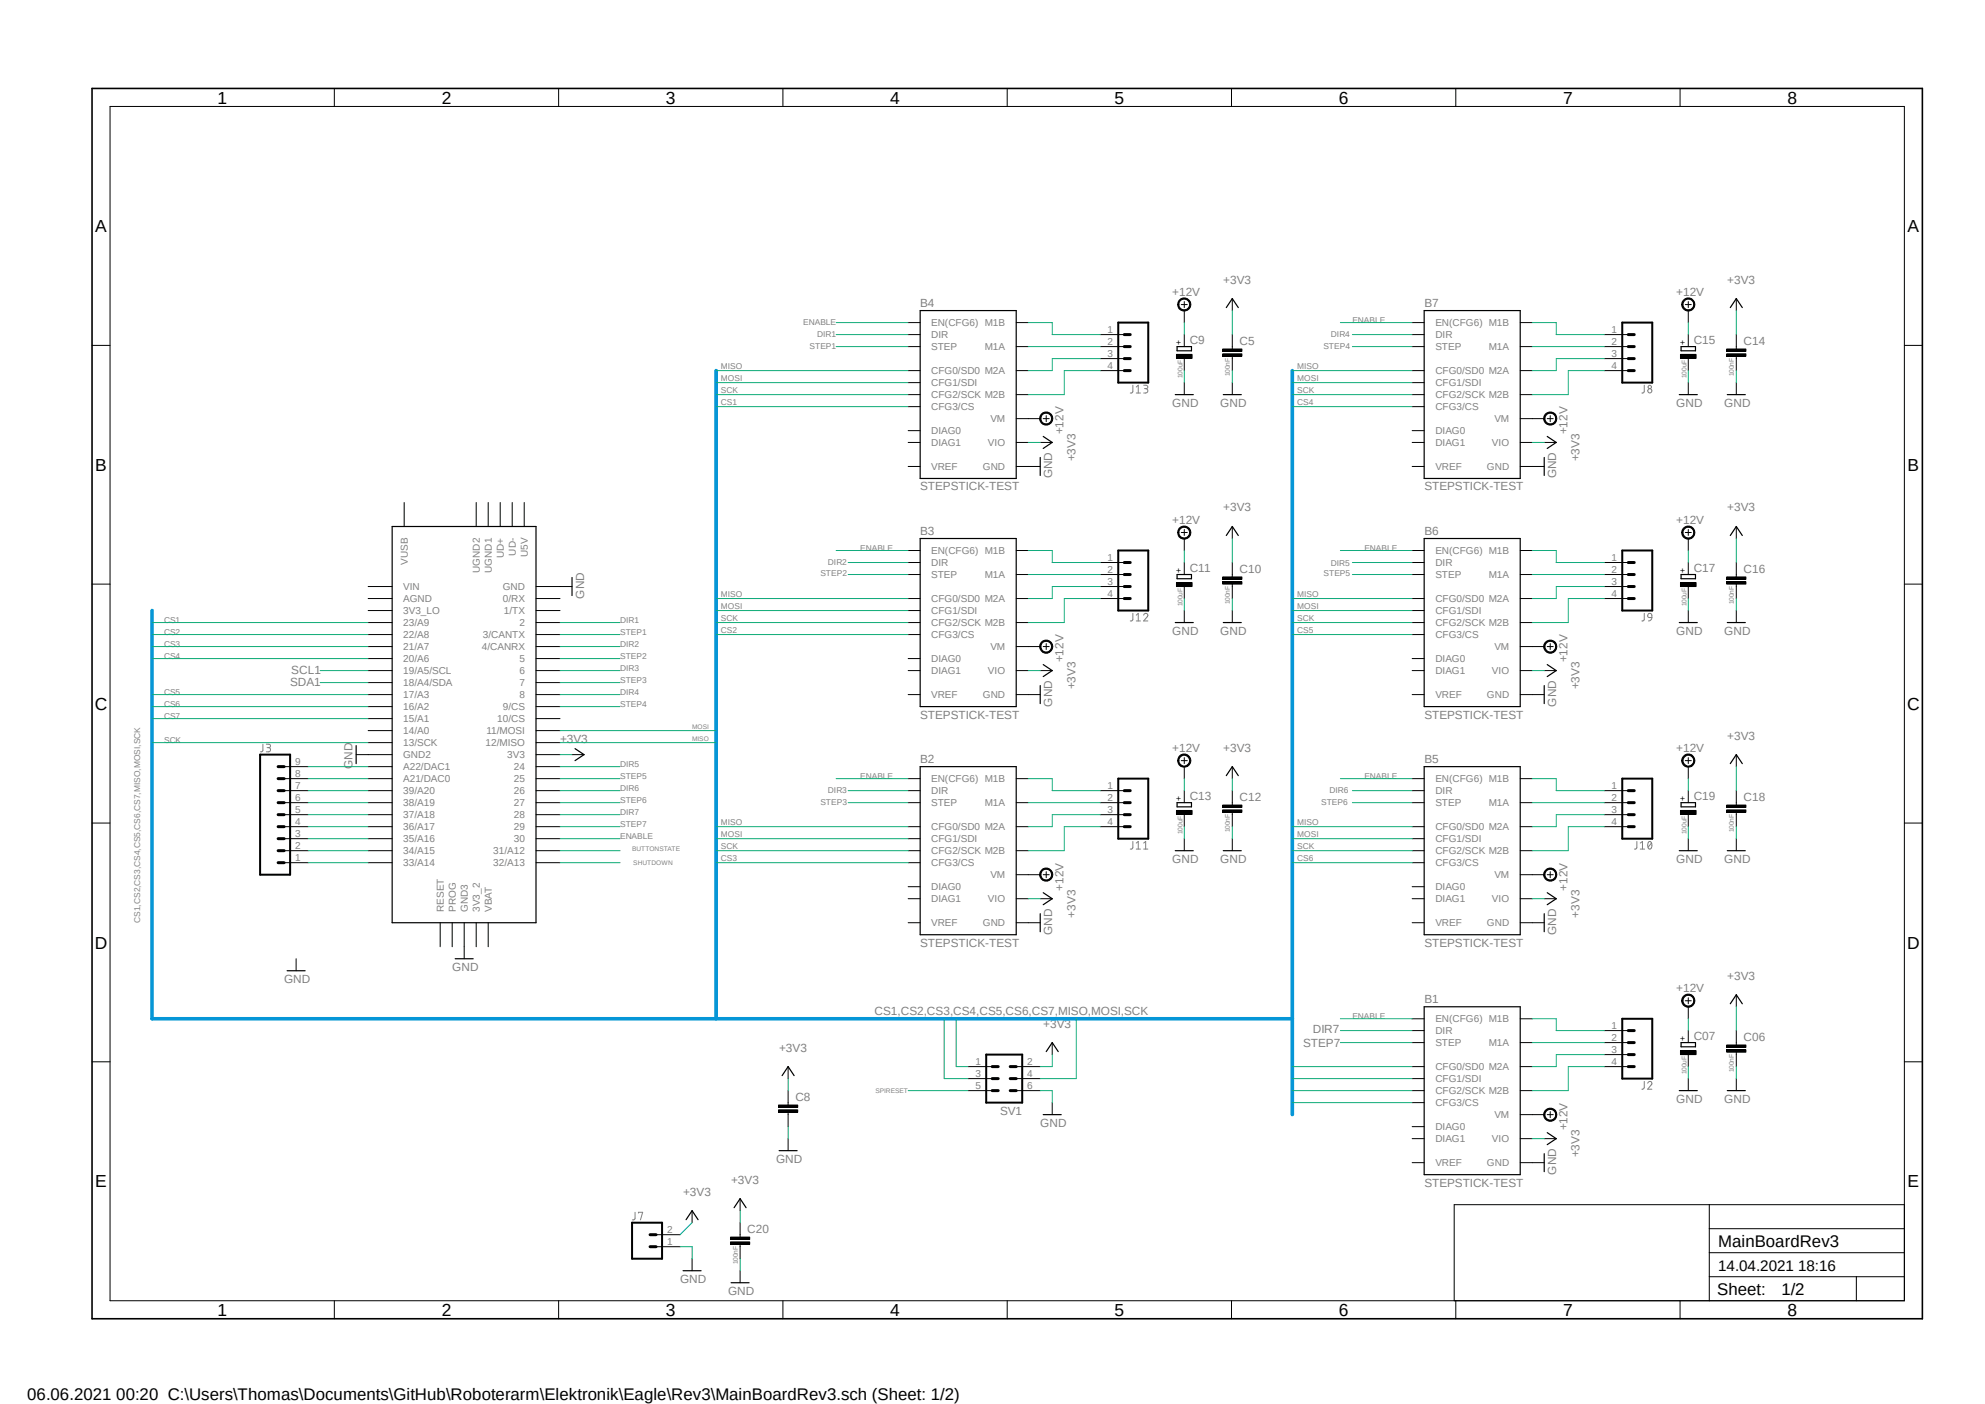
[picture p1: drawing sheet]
<svg xmlns="http://www.w3.org/2000/svg" width="420mm" height="297mm" viewBox="0 0 420 297" stroke-linecap="round" stroke-linejoin="round" font-family="sans-serif">
<path d="M19 18.4l388.1 261.1M407.1 18.4l-388.1 261.1" fill="none" stroke="#fff" stroke-width=".21"/>
<g fill="none" stroke="#808080" stroke-width=".21">
<path d="M239.7 81.5v1.3a.4 .4 0 0 1-.6 .3M240.4 83.1h.9M240.4 81.9l.4-.4v1.6M242 81.5l.7 .1a.34 .34 0 0 1 0 .6h-.6M242.4 82.2a.47 .47 0 0 1 .5 .5 .47 .47 0 0 1-.5 .4h-.4M347.9 81.5v1.3a.38 .38 0 0 1-.5 .3M239.7 129.8v1.2a.4 .4 0 0 1-.6 .4M240.4 131.4h.9M240.4 130.1l.4-.3v1.6M242 130.1a.44 .44 0 0 1 .6-.3 .44 .44 0 0 1 .1 .7l-.7 .9h.9M347.9 129.8v1.4l-.5 .2M348.8 129.8a.45 .45 0 0 1 .5 0 .45 .45 0 0 1 .2 .4v.4h-.7l-.2-.4z"/>
<path d="M349.5 130.6a.72 .72 0 0 1-.7 .8M55.6 157.4v1.5l-.5 .1M56.3 157.4l.8 .1a.37 .37 0 0 1 .1 .4 .37 .37 0 0 1-.3 .3h-.4M56.8 158.2h.2a.46 .46 0 0 1 .2 .5 .46 .46 0 0 1-.4 .3h-.5M239.7 178v1.2a.4 .4 0 0 1-.6 .4M240.4 179.6h.9M240.4 178.4l.4-.4v1.6M242 179.6h.9M242 178.4l.4-.4v1.6M346.3 178v1.2a.38 .38 0 0 1-.5 .4M347 179.6h1M347 178.4l.5-.4v1.6"/>
<path d="M348.9 178.1l.2-.1a.98 .98 0 0 1 0 1.6 1.02 1.02 0 0 1-.2-1.5zM349.4 178.4l-.7 .8M347.9 228.8v1.4l-.5 .2M348.6 229.2a.45 .45 0 0 1 .6-.4 .45 .45 0 0 1 .2 .7l-.8 .9h.9M134.4 256.5v1.2a.4 .4 0 0 1-.6 .4M135.1 256.6v-.1h.9l-.5 1.6"/>
<circle cx="349.1" cy="82.7" r=".45"/>
<circle cx="349.1" cy="81.9" r=".35"/>
</g>
<g fill="none" stroke="#000" stroke-width=".21">
<path d="M70.7 18.7v3.8M118.2 18.7v3.8M165.7 18.7v3.8M213.1 18.7v3.8M260.6 18.7v3.8M308 18.7v3.8M355.5 18.7v3.8M23.3 22.5h379.6v252.7h-379.6zM19.5 73.1h3.8M192.2 70.8h2.5M192.2 73.3h2.5M192.2 68.2h2.5"/>
<path d="M192.2 78.4h2.5M215 73.3h2.6M215 68.2h2.6M215 78.4h2.6M232.8 70.8h5.1M232.8 73.3h5.1M232.8 78.4h5.1M232.8 75.9h5.1M248.9 75h3.3v.8h-3.3zM249.5 63.5a1.4 1.4 0 0 1 2.2 .1 1.4 1.4 0 0 1-.7 2.1 1.4 1.4 0 0 1-1.8-1.3h.2a1.14 1.14 0 0 1 1.5-1.1 1.14 1.14 0 0 1 .6 1.8 1.14 1.14 0 0 1-1.8 .1l-.3-.8h-.2zM249.9 64.4h1.3M250.6 63.8v1.3"/>
<path d="M250.6 65.7v2.5M250.6 70.8v2.5M250.6 75.9v2.5M258.7 74.8h4.1v.6h-4.1zM258.7 73.8h4.1v.5h-4.1zM260.7 63.2v2.5M260.7 70.8v3M260.7 75.4v3M298.8 70.8h2.5M298.8 73.3h2.5M298.8 68.2h2.5M298.8 78.4h2.5"/>
<path d="M321.6 73.3h2.6M321.6 68.2h2.6M321.6 78.4h2.6M339.4 70.8h5.1M339.4 73.3h5.1M339.4 78.4h5.1M339.4 75.9h5.1M355.6 75h3.3v.8h-3.3zM356.2 63.5a1.39 1.39 0 0 1 2.2 .2 1.39 1.39 0 0 1-.8 2.1 1.39 1.39 0 0 1-1.8-1.4h.3a1.15 1.15 0 0 1 1.5-1.1 1.15 1.15 0 0 1 .4 1.9 1.15 1.15 0 0 1-1.8-.4l-.1-.4h-.3zM356.6 64.4h1.2M357.2 63.8v1.3M357.2 65.7v2.5"/>
<path d="M357.2 70.8v2.5M357.2 75.9v2.5M365.3 74.8h4.1v.6h-4.1zM365.3 73.8h4.1v.5h-4.1zM367.4 63.2v2.5M367.4 70.8v3M367.4 75.4v3M402.9 73.1h3.8M192.2 80.9h2.5M192.2 83.5h2.5M192.2 86h2.5M192.2 91.1h2.5"/>
<path d="M192.2 93.6h2.5M192.2 98.7h2.5M215 83.5h2.6M215 88.6h5.1M215 93.6h2.6M215 98.7h5.1M220.1 93.6h2.5M220.3 87.6a1.4 1.4 0 0 1 2.2 .2 1.4 1.4 0 0 1-.7 2.1 1.4 1.4 0 0 1-1.8-1.3h.2a1.13 1.13 0 0 1 1.6-1.1 1.13 1.13 0 0 1 .4 1.8 1.13 1.13 0 0 1-1.9-.4l-.1-.3h-.2zM220.7 88.6h1.3M221.4 87.9v1.3M250.6 80.9v2.6M260.7 80.9v2.6"/>
<path d="M298.8 80.9h2.5M298.8 83.5h2.5M298.8 86h2.5M298.8 91.1h2.5M298.8 93.6h2.5M298.8 98.7h2.5M321.6 83.5h2.6M321.6 88.6h5.1M321.6 93.6h2.6M321.6 98.7h5.1M326.7 93.6h2.6M326.9 87.6a1.4 1.4 0 0 1 2.3 .2 1.4 1.4 0 0 1-.8 2.1 1.4 1.4 0 0 1-1.8-1.3h.3a1.15 1.15 0 0 1 1.5-1.2 1.15 1.15 0 0 1 .4 1.9 1.15 1.15 0 0 1-1.9-.4v-.3h-.3z"/>
<path d="M327.4 88.6h1.2M328 87.9v1.3M357.2 80.9v2.6M367.4 80.9v2.6M85.5 106.3v5.1M100.8 106.3v5.1M103.3 106.3v5.1M105.8 106.3v5.1M108.4 106.3v5.1M110.9 106.3v5.1M192.2 119h2.5M192.2 116.5h2.5"/>
<path d="M215 116.5h2.6M232.8 119h5.1M249.5 111.8a1.41 1.41 0 0 1 2.2 0 1.41 1.41 0 0 1-.7 2.2 1.41 1.41 0 0 1-1.8-1.4h.2a1.15 1.15 0 0 1 1.7-.9 1.15 1.15 0 0 1 .2 1.9 1.15 1.15 0 0 1-1.8-.5l-.1-.5h-.2zM249.9 112.6h1.3M250.6 112v1.3M250.6 113.9v2.6M250.6 119v2.5M260.7 111.4v2.5M260.7 119v3M298.8 119h2.5M298.8 116.5h2.5M321.6 116.5h2.6"/>
<path d="M339.4 119h5.1M356.2 111.8a1.4 1.4 0 0 1 2.2 .1 1.4 1.4 0 0 1-.8 2.1 1.4 1.4 0 0 1-1.8-1.4h.3a1.15 1.15 0 0 1 1.6-1 1.15 1.15 0 0 1 .3 1.9 1.15 1.15 0 0 1-1.8-.4l-.1-.5h-.3zM356.6 112.6h1.2M357.2 112v1.3M357.2 113.9v2.6M357.2 119v2.5M367.4 111.4v2.5M367.4 119v3M19.5 123.6h3.8M77.9 129.2h5.1M77.9 131.7h5.1M77.9 134.2h5.1"/>
<path d="M77.9 139.3h5.1M77.9 136.8h5.1M77.9 126.6h5.1M77.9 124.1h5.1M113.4 129.2h5.1M113.4 131.7h5.1M113.4 134.2h5.1M113.4 139.3h5.1M113.4 136.8h5.1M113.4 126.6h5.1M113.4 124.1h7.6M192.2 121.5h2.5"/>
<path d="M192.2 129.2h2.5M192.2 131.7h2.5M192.2 134.2h2.5M192.2 139.3h2.5M192.2 126.6h2.5M215 121.5h2.6M215 131.7h2.6M215 136.8h5.1M215 126.6h2.6M220.3 135.9a1.39 1.39 0 0 1 2.2 .2 1.39 1.39 0 0 1-.8 2 1.39 1.39 0 0 1-1.7-1.3h.2a1.13 1.13 0 0 1 1.5-1.1 1.13 1.13 0 0 1 .5 1.8 1.13 1.13 0 0 1-1.9-.3l-.1-.4h-.2zM220.7 136.8h1.3M221.4 136.1v1.3"/>
<path d="M232.8 121.5h5.1M232.8 126.6h5.1M232.8 124.1h5.1M248.9 123.2h3.3v.9h-3.3zM250.6 124.1v2.5M250.6 129.2v2.5M258.7 123.1h4.1v.5h-4.1zM258.7 122h4.1v.6h-4.1zM260.7 123.6v3M260.7 129.2v2.5M298.8 121.5h2.5M298.8 129.2h2.5"/>
<path d="M298.8 131.7h2.5M298.8 134.2h2.5M298.8 139.3h2.5M298.8 126.6h2.5M321.6 121.5h2.6M321.6 131.7h2.6M321.6 136.8h5.1M321.6 126.6h2.6M326.9 135.9a1.39 1.39 0 0 1 2.3 .2 1.39 1.39 0 0 1-.8 2 1.39 1.39 0 0 1-1.8-1.3h.3a1.15 1.15 0 0 1 1.5-1.1 1.15 1.15 0 0 1 .4 1.8 1.15 1.15 0 0 1-1.9-.3v-.4h-.3zM327.4 136.8h1.2M328 136.1v1.3M339.4 121.5h5.1"/>
<path d="M339.4 126.6h5.1M339.4 124.1h5.1M355.6 123.2h3.3v.9h-3.3zM357.2 124.1v2.5M357.2 129.2v2.5M365.3 123.1h4.1v.5h-4.1zM365.3 122h4.1v.6h-4.1zM367.4 123.6v3M367.4 129.2v2.5M402.9 123.6h3.8M75.4 159.6h7.6M77.9 141.9h5.1"/>
<path d="M77.9 146.9h5.1M77.9 144.4h5.1M77.9 149.5h5.1M77.9 152h5.1M77.9 154.6h5.1M77.9 157.1h5.1M113.4 141.9h5.1M113.4 146.9h5.1M113.4 144.4h5.1M113.4 149.5h5.1M113.4 152h5.1M113.4 154.6h5.1"/>
<path d="M113.4 157.1h5.1M113.4 159.6h5.1M121 159.6h2.6M192.2 141.9h2.5M192.2 146.9h2.5M215 141.9h2.6M215 146.9h5.1M220.1 141.9h2.5M298.8 141.9h2.5M298.8 146.9h2.5M321.6 141.9h2.6M321.6 146.9h5.1"/>
<path d="M326.7 141.9h2.6M367.4 159.6v2.6M19.5 174.1h3.8M60.1 167.3h5.1M60.1 169.8h5.1M60.1 177.4h5.1M60.1 180h5.1M60.1 164.7h5.1M60.1 174.9h5.1M60.1 172.3h5.1M60.1 162.2h5.1M77.9 167.3h5.1"/>
<path d="M77.9 169.8h5.1M77.9 177.4h5.1M77.9 180h5.1M77.9 164.7h5.1M77.9 174.9h5.1M77.9 172.3h5.1M77.9 162.2h5.1M113.4 167.3h5.1M113.4 169.8h5.1M113.4 177.4h5.1M113.4 180h5.1M113.4 164.7h5.1"/>
<path d="M113.4 174.9h5.1M113.4 172.3h5.1M113.4 162.2h5.1M192.2 167.3h2.5M192.2 169.8h2.5M192.2 177.4h2.5M192.2 180h2.5M192.2 164.7h2.5M192.2 174.9h2.5M215 169.8h2.6M215 180h2.6M215 164.7h2.6"/>
<path d="M215 174.9h2.6M232.8 167.3h5.1M232.8 169.8h5.1M232.8 174.9h5.1M232.8 172.3h5.1M248.9 171.4h3.3v.9h-3.3zM249.5 160a1.4 1.4 0 0 1 2.2 .1 1.4 1.4 0 0 1-.7 2.1 1.4 1.4 0 0 1-1.8-1.3h.2a1.15 1.15 0 0 1 1.7-.9 1.15 1.15 0 0 1 .2 1.9 1.15 1.15 0 0 1-1.8-.6l-.1-.4h-.2zM249.9 160.9h1.3M250.6 160.3v1.2M250.6 162.2v2.5M250.6 167.3v2.5M250.6 172.3v2.6"/>
<path d="M250.6 177.4v2.6M258.7 171.3h4.1v.5h-4.1zM258.7 170.3h4.1v.5h-4.1zM260.7 162.2v2.5M260.7 167.3v3M260.7 171.8v3.1M260.7 177.4v2.6M298.8 167.3h2.5M298.8 169.8h2.5M298.8 177.4h2.5M298.8 180h2.5M298.8 164.7h2.5"/>
<path d="M298.8 174.9h2.5M321.6 169.8h2.6M321.6 180h2.6M321.6 164.7h2.6M321.6 174.9h2.6M339.4 167.3h5.1M339.4 169.8h5.1M339.4 174.9h5.1M339.4 172.3h5.1M355.6 171.4h3.3v.9h-3.3zM356.2 160a1.39 1.39 0 0 1 2.2 .2 1.39 1.39 0 0 1-.8 2.1 1.39 1.39 0 0 1-1.8-1.4h.3a1.15 1.15 0 0 1 1.5-1.1 1.15 1.15 0 0 1 .4 1.9 1.15 1.15 0 0 1-1.8-.4l-.1-.4h-.3zM356.6 160.9h1.2"/>
<path d="M357.2 160.3v1.2M357.2 162.2v2.5M357.2 167.3v2.5M357.2 172.3v2.6M357.2 177.4v2.6M365.3 171.3h4.1v.5h-4.1zM365.3 170.3h4.1v.5h-4.1zM367.4 167.3v3M367.4 171.8v3.1M367.4 177.4v2.6M402.9 174.1h3.8M60.1 182.5h5.1"/>
<path d="M77.9 182.5h5.1M93.1 195.2v5.1M95.7 195.2v5.1M98.2 195.2v7.6M100.8 195.2v5.1M103.3 195.2v5.1M113.4 182.5h5.1M192.2 182.5h2.5M192.2 187.6h2.5M192.2 190.1h2.5M192.2 195.2h2.5M215 185h5.1"/>
<path d="M215 190.1h2.6M215 195.2h5.1M220.1 190.1h2.5M220.3 184.2a1.39 1.39 0 0 1 2.2 .1 1.39 1.39 0 0 1-.8 2.1 1.39 1.39 0 0 1-1.7-1.4h.2a1.13 1.13 0 0 1 1.5-1.1 1.13 1.13 0 0 1 .5 1.9 1.13 1.13 0 0 1-1.9-.4l-.1-.4h-.2zM220.7 185h1.3M221.4 184.4v1.3M298.8 182.5h2.5M298.8 187.6h2.5M298.8 190.1h2.5M298.8 195.2h2.5M321.6 185h5.1M321.6 190.1h2.6"/>
<path d="M321.6 195.2h5.1M326.7 190.1h2.6M326.9 184.2a1.39 1.39 0 0 1 2.3 .1 1.39 1.39 0 0 1-.8 2.1 1.39 1.39 0 0 1-1.8-1.4h.3a1.15 1.15 0 0 1 1.5-1.1 1.15 1.15 0 0 1 .4 1.9 1.15 1.15 0 0 1-1.9-.4v-.4h-.3zM327.4 185h1.2M328 184.4v1.3M62.7 202.8v2.6M298.8 218h2.5M298.8 215.5h2.5M321.6 215.5h2.6M339.4 218h5.1M356.2 210.8a1.4 1.4 0 0 1 2.2 .1 1.4 1.4 0 0 1-.8 2.1 1.4 1.4 0 0 1-1.8-1.3h.3a1.15 1.15 0 0 1 1.5-1.1 1.15 1.15 0 0 1 .4 1.9 1.15 1.15 0 0 1-1.8-.4l-.1-.4h-.3zM356.6 211.7h1.2"/>
<path d="M357.2 211.1v1.2M357.2 213v2.5M357.2 218v2.6M367.4 210.4v2.6M367.4 218v3.1M19.5 224.6h3.8M164.7 234.8h4.1v.5h-4.1zM164.7 233.8h4.1v.5h-4.1zM166.8 225.6v2.6M166.8 230.7v3.1M166.8 235.3v3M204.9 225.6h5"/>
<path d="M204.9 228.2h5M204.9 230.7h5M215 225.6h5.1M215 228.2h5.1M215 230.7h5.1M222.6 220.6v2.5M222.6 233.3v2.5M298.8 225.6h2.5M298.8 228.2h2.5M298.8 230.7h2.5M298.8 220.6h2.5M298.8 233.3h2.5"/>
<path d="M298.8 238.3h2.5M321.6 225.6h2.6M321.6 230.7h2.6M321.6 220.6h2.6M321.6 235.8h5.1M326.9 234.9a1.4 1.4 0 0 1 2.3 .2 1.4 1.4 0 0 1-.8 2.1 1.4 1.4 0 0 1-1.8-1.4h.3a1.15 1.15 0 0 1 1.5-1.1 1.15 1.15 0 0 1 .4 1.9 1.15 1.15 0 0 1-1.9-.4v-.4h-.3zM327.4 235.8h1.2M328 235.2v1.2M339.4 225.6h5.1M339.4 220.6h5.1M339.4 223.1h5.1M355.6 222.2h3.3v.9h-3.3z"/>
<path d="M357.2 223.1v2.5M357.2 228.2v2.5M365.3 222.1h4.1v.5h-4.1zM365.3 221.1h4.1v.5h-4.1zM367.4 222.6v3M367.4 228.2v2.5M402.9 224.6h3.8M146.4 256.1v2.6M156.6 253.6v2.5M156.6 258.7v3M166.8 240.9v2.5M298.8 240.9h2.5"/>
<path d="M298.8 246h2.5M321.6 240.9h2.6M321.6 246h5.1M326.7 240.9h2.6M361.7 254.8v20.4M361.7 259.9h41.2M402.9 254.8h-95.2v20.4M70.7 275.2v3.8M118.2 275.2v3.8M138.8 263.7h5.1M138.8 261.2h5.1M146.4 266.3v2.5"/>
<path d="M154.6 262.7h4v.5h-4zM154.6 261.7h4v.5h-4zM156.6 263.2v3.1M156.6 268.8v2.6M165.7 275.2v3.8M213.1 275.2v3.8M260.6 275.2v3.8M308 275.2v3.8M355.5 275.2v3.8M361.7 270.1h41.2M361.7 265h41.2M392.8 270.1v5.1"/>
</g>
<path d="M19.5 18.7h387.2v260.3h-387.2z" fill="none" stroke="#000" stroke-width=".34"/>
<g fill="#000">
<path d="M248.9 75h3.3v.8h-3.3z" fill-rule="evenodd"/>
<path d="M249.5 63.5a1.4 1.4 0 0 1 2.2 .1 1.4 1.4 0 0 1-.7 2.1 1.4 1.4 0 0 1-1.8-1.3h.2a1.14 1.14 0 0 1 1.5-1.1 1.14 1.14 0 0 1 .6 1.8 1.14 1.14 0 0 1-1.8 .1l-.3-.8h-.2z" fill-rule="evenodd"/>
<path d="M258.7 74.8h4.1v.6h-4.1z" fill-rule="evenodd"/>
<path d="M258.7 73.8h4.1v.5h-4.1z" fill-rule="evenodd"/>
<path d="M355.6 75h3.3v.8h-3.3z" fill-rule="evenodd"/>
<path d="M356.2 63.5a1.39 1.39 0 0 1 2.2 .2 1.39 1.39 0 0 1-.8 2.1 1.39 1.39 0 0 1-1.8-1.4h.3a1.15 1.15 0 0 1 1.5-1.1 1.15 1.15 0 0 1 .4 1.9 1.15 1.15 0 0 1-1.8-.4l-.1-.4h-.3z" fill-rule="evenodd"/>
<path d="M365.3 74.8h4.1v.6h-4.1z" fill-rule="evenodd"/>
<path d="M365.3 73.8h4.1v.5h-4.1z" fill-rule="evenodd"/>
<path d="M220.3 87.6a1.4 1.4 0 0 1 2.2 .2 1.4 1.4 0 0 1-.7 2.1 1.4 1.4 0 0 1-1.8-1.3h.2a1.13 1.13 0 0 1 1.6-1.1 1.13 1.13 0 0 1 .4 1.8 1.13 1.13 0 0 1-1.9-.4l-.1-.3h-.2z" fill-rule="evenodd"/>
<path d="M326.9 87.6a1.4 1.4 0 0 1 2.3 .2 1.4 1.4 0 0 1-.8 2.1 1.4 1.4 0 0 1-1.8-1.3h.3a1.15 1.15 0 0 1 1.5-1.2 1.15 1.15 0 0 1 .4 1.9 1.15 1.15 0 0 1-1.9-.4v-.3h-.3z" fill-rule="evenodd"/>
<path d="M249.5 111.8a1.41 1.41 0 0 1 2.2 0 1.41 1.41 0 0 1-.7 2.2 1.41 1.41 0 0 1-1.8-1.4h.2a1.15 1.15 0 0 1 1.7-.9 1.15 1.15 0 0 1 .2 1.9 1.15 1.15 0 0 1-1.8-.5l-.1-.5h-.2z" fill-rule="evenodd"/>
<path d="M356.2 111.8a1.4 1.4 0 0 1 2.2 .1 1.4 1.4 0 0 1-.8 2.1 1.4 1.4 0 0 1-1.8-1.4h.3a1.15 1.15 0 0 1 1.6-1 1.15 1.15 0 0 1 .3 1.9 1.15 1.15 0 0 1-1.8-.4l-.1-.5h-.3z" fill-rule="evenodd"/>
<path d="M220.3 135.9a1.39 1.39 0 0 1 2.2 .2 1.39 1.39 0 0 1-.8 2 1.39 1.39 0 0 1-1.7-1.3h.2a1.13 1.13 0 0 1 1.5-1.1 1.13 1.13 0 0 1 .5 1.8 1.13 1.13 0 0 1-1.9-.3l-.1-.4h-.2z" fill-rule="evenodd"/>
<path d="M248.9 123.2h3.3v.9h-3.3z" fill-rule="evenodd"/>
<path d="M258.7 123.1h4.1v.5h-4.1z" fill-rule="evenodd"/>
<path d="M258.7 122h4.1v.6h-4.1z" fill-rule="evenodd"/>
<path d="M326.9 135.9a1.39 1.39 0 0 1 2.3 .2 1.39 1.39 0 0 1-.8 2 1.39 1.39 0 0 1-1.8-1.3h.3a1.15 1.15 0 0 1 1.5-1.1 1.15 1.15 0 0 1 .4 1.8 1.15 1.15 0 0 1-1.9-.3v-.4h-.3z" fill-rule="evenodd"/>
<path d="M355.6 123.2h3.3v.9h-3.3z" fill-rule="evenodd"/>
<path d="M365.3 123.1h4.1v.5h-4.1z" fill-rule="evenodd"/>
<path d="M365.3 122h4.1v.6h-4.1z" fill-rule="evenodd"/>
<path d="M248.9 171.4h3.3v.9h-3.3z" fill-rule="evenodd"/>
<path d="M249.5 160a1.4 1.4 0 0 1 2.2 .1 1.4 1.4 0 0 1-.7 2.1 1.4 1.4 0 0 1-1.8-1.3h.2a1.15 1.15 0 0 1 1.7-.9 1.15 1.15 0 0 1 .2 1.9 1.15 1.15 0 0 1-1.8-.6l-.1-.4h-.2z" fill-rule="evenodd"/>
<path d="M258.7 171.3h4.1v.5h-4.1z" fill-rule="evenodd"/>
<path d="M258.7 170.3h4.1v.5h-4.1z" fill-rule="evenodd"/>
<path d="M355.6 171.4h3.3v.9h-3.3z" fill-rule="evenodd"/>
<path d="M356.2 160a1.39 1.39 0 0 1 2.2 .2 1.39 1.39 0 0 1-.8 2.1 1.39 1.39 0 0 1-1.8-1.4h.3a1.15 1.15 0 0 1 1.5-1.1 1.15 1.15 0 0 1 .4 1.9 1.15 1.15 0 0 1-1.8-.4l-.1-.4h-.3z" fill-rule="evenodd"/>
<path d="M365.3 171.3h4.1v.5h-4.1z" fill-rule="evenodd"/>
<path d="M365.3 170.3h4.1v.5h-4.1z" fill-rule="evenodd"/>
<path d="M220.3 184.2a1.39 1.39 0 0 1 2.2 .1 1.39 1.39 0 0 1-.8 2.1 1.39 1.39 0 0 1-1.7-1.4h.2a1.13 1.13 0 0 1 1.5-1.1 1.13 1.13 0 0 1 .5 1.9 1.13 1.13 0 0 1-1.9-.4l-.1-.4h-.2z" fill-rule="evenodd"/>
<path d="M326.9 184.2a1.39 1.39 0 0 1 2.3 .1 1.39 1.39 0 0 1-.8 2.1 1.39 1.39 0 0 1-1.8-1.4h.3a1.15 1.15 0 0 1 1.5-1.1 1.15 1.15 0 0 1 .4 1.9 1.15 1.15 0 0 1-1.9-.4v-.4h-.3z" fill-rule="evenodd"/>
<path d="M356.2 210.8a1.4 1.4 0 0 1 2.2 .1 1.4 1.4 0 0 1-.8 2.1 1.4 1.4 0 0 1-1.8-1.3h.3a1.15 1.15 0 0 1 1.5-1.1 1.15 1.15 0 0 1 .4 1.9 1.15 1.15 0 0 1-1.8-.4l-.1-.4h-.3z" fill-rule="evenodd"/>
<path d="M164.7 234.8h4.1v.5h-4.1z" fill-rule="evenodd"/>
<path d="M164.7 233.8h4.1v.5h-4.1z" fill-rule="evenodd"/>
<path d="M326.9 234.9a1.4 1.4 0 0 1 2.3 .2 1.4 1.4 0 0 1-.8 2.1 1.4 1.4 0 0 1-1.8-1.4h.3a1.15 1.15 0 0 1 1.5-1.1 1.15 1.15 0 0 1 .4 1.9 1.15 1.15 0 0 1-1.9-.4v-.4h-.3z" fill-rule="evenodd"/>
<path d="M355.6 222.2h3.3v.9h-3.3z" fill-rule="evenodd"/>
<path d="M365.3 222.1h4.1v.5h-4.1z" fill-rule="evenodd"/>
<path d="M365.3 221.1h4.1v.5h-4.1z" fill-rule="evenodd"/>
<path d="M154.6 262.7h4v.5h-4z" fill-rule="evenodd"/>
<path d="M154.6 261.7h4v.5h-4z" fill-rule="evenodd"/>
</g>
<g fill="none" stroke="#000" stroke-width=".25">
<path d="M194.7 65.7h20.3v35.5h-20.3zM249 73.3h3.1v.9h-3.1zM259.5 65.1l1.2-1.9 1.3 1.9M301.3 65.7h20.3v35.5h-20.3zM355.7 73.3h3v.9h-3zM366.1 65.1l1.3-1.9 1.2 1.9M220.1 96.8v3.8M220.7 92.3l1.9 1.3-1.9 1.3M248.7 83.5h3.8M258.8 83.5h3.8M326.7 96.8v3.8M327.4 92.3l1.9 1.3-1.9 1.3"/>
<path d="M355.3 83.5h3.8M365.5 83.5h3.8M83 111.4h30.4v83.8h-30.4zM194.7 113.9h20.3v35.6h-20.3zM259.5 113.3l1.2-1.9 1.3 1.9M301.3 113.9h20.3v35.6h-20.3zM366.1 113.3l1.3-1.9 1.2 1.9M121 122.2v3.8M248.7 131.7h3.8M249 121.5h3.1v.9h-3.1zM258.8 131.7h3.8M355.3 131.7h3.8"/>
<path d="M355.7 121.5h3v.9h-3zM365.5 131.7h3.8M75.4 157.7v3.8M121.7 158.4l1.9 1.2-1.9 1.3M220.1 145v3.8M220.7 140.6l1.9 1.3-1.9 1.2M326.7 145v3.8M327.4 140.6l1.9 1.3-1.9 1.2M194.7 162.2h20.3v35.5h-20.3zM248.7 180h3.8M249 169.8h3.1v.9h-3.1zM258.8 180h3.8"/>
<path d="M259.5 164.1l1.2-1.9 1.3 1.9M301.3 162.2h20.3v35.5h-20.3zM355.3 180h3.8M355.7 169.8h3v.9h-3zM365.5 180h3.8M366.1 161.5l1.3-1.9 1.2 1.9M220.1 193.3v3.8M220.7 188.8l1.9 1.3-1.9 1.3M326.7 193.3v3.8M327.4 188.8l1.9 1.3-1.9 1.3M60.7 205.4h3.9M96.3 202.8h3.8"/>
<path d="M301.3 213h20.3v35.5h-20.3zM366.1 212.3l1.3-1.9 1.2 1.9M165.5 227.5l1.3-1.9 1.2 1.9M220.7 235.8h3.8M221.4 222.5l1.2-1.9 1.3 1.9M327.4 239.6l1.9 1.3-1.9 1.2M355.3 230.7h3.8M355.7 220.6h3v.8h-3zM365.5 230.7h3.8M145.2 258l1.2-1.9 1.3 1.9M155.3 255.5l1.3-1.9 1.3 1.9M164.8 243.4h3.9"/>
<path d="M326.7 244.1v3.8M144.5 268.8h3.8M154.7 271.4h3.8"/>
</g>
<path d="M236.6 68.2h6.4v12.7h-6.4zM343.2 68.2h6.4v12.7h-6.4zM236.6 116.5h6.4v12.7h-6.4zM343.2 116.5h6.4v12.7h-6.4zM55 159.6h6.4v25.4h-6.4zM236.6 164.7h6.4v12.7h-6.4zM343.2 164.7h6.4v12.7h-6.4zM343.2 215.5h6.4v12.7h-6.4zM208.7 223.1h7.6v10.2h-7.6zM133.7 258.7h6.4v7.6h-6.4z" fill="none" stroke="#000" stroke-width=".42"/>
<g fill="none" stroke="#000" stroke-width=".64">
<path d="M237.9 75.9h1.2M237.9 73.3h1.2M237.9 70.8h1.2M237.9 78.4h1.2M344.5 75.9h1.3M344.5 73.3h1.3M344.5 70.8h1.3M344.5 78.4h1.3M237.9 119h1.2M344.5 119h1.3M237.9 124.1h1.2M237.9 121.5h1.2"/>
<path d="M237.9 126.6h1.2M344.5 124.1h1.3M344.5 121.5h1.3M344.5 126.6h1.3M58.8 172.3h1.3M58.8 169.8h1.3M58.8 167.3h1.3M58.8 174.9h1.3M58.8 177.4h1.3M58.8 180h1.3M58.8 164.7h1.3M58.8 162.2h1.3"/>
<path d="M237.9 172.3h1.2M237.9 169.8h1.2M237.9 167.3h1.2M237.9 174.9h1.2M344.5 172.3h1.3M344.5 169.8h1.3M344.5 167.3h1.3M344.5 174.9h1.3M58.8 182.5h1.3M344.5 218h1.3M209.9 230.7h1.3M209.9 228.2h1.3"/>
<path d="M209.9 225.6h1.3M213.7 230.7h1.3M213.7 228.2h1.3M213.7 225.6h1.3M344.5 225.6h1.3M344.5 223.1h1.3M344.5 220.6h1.3M137.5 261.2h1.3M137.5 263.7h1.3"/>
</g>
<path d="M151.5 78.4v137.1M273.4 78.4v157.4M32.2 129.2v86.3h241.2" fill="none" stroke="#0696d7" stroke-width=".76"/>
<g fill="none" stroke="#0dab76" stroke-width=".21">
<path d="M151.5 78.4h40.7M176.9 73.3h15.3M176.9 68.2h15.3M176.9 70.8h15.3M217.6 68.2h5v2.6h10.2M217.6 73.3h15.2M232.8 75.9h-10.2v2.5h-5M232.8 78.4h-7.6v5.1h-7.6M250.6 68.2v2.6M250.6 78.4v2.5M260.7 65.7v5.1M260.7 78.4v2.5"/>
<path d="M273.4 78.4h25.4M283.6 68.2h15.2M286.1 73.3h12.7M286.1 70.8h12.7M324.2 73.3h15.2M324.2 68.2h5.1v2.6h10.1M339.4 78.4h-7.6v5.1h-7.6M339.4 75.9h-10.1v2.5h-5.1M357.2 68.2v2.6M357.2 78.4v2.5M367.4 65.7v5.1M367.4 78.4v2.5"/>
<path d="M151.5 83.5h40.7M151.5 80.9h40.7M151.5 86h40.7M217.6 93.6h2.5M273.4 83.5h25.4M273.4 80.9h25.4M273.4 86h25.4M324.2 93.6h2.5M176.9 116.5h15.3M179.5 119h12.7M217.6 116.5h5v2.5h10.2M250.6 116.5v2.5"/>
<path d="M260.7 113.9v5.1M283.6 116.5h15.2M286.1 119h12.7M324.2 116.5h5.1v2.5h10.1M357.2 116.5v2.5M367.4 113.9v5.1M32.2 131.7h45.7M32.2 134.2h45.7M32.2 136.8h45.7M32.2 139.3h45.7M118.5 131.7h12.7M118.5 134.2h12.7"/>
<path d="M118.5 136.8h12.7M118.5 139.3h12.7M151.5 131.7h40.7M151.5 126.6h40.7M151.5 129.2h40.7M151.5 134.2h40.7M179.5 121.5h12.7M217.6 121.5h15.2M232.8 124.1h-10.2v2.5h-5M232.8 126.6h-7.6v5.1h-7.6M250.6 126.6v2.6M260.7 126.6v2.6"/>
<path d="M273.4 131.7h25.4M273.4 126.6h25.4M273.4 129.2h25.4M273.4 134.2h25.4M286.1 121.5h12.7M324.2 121.5h15.2M339.4 126.6h-7.6v5.1h-7.6M339.4 124.1h-10.1v2.5h-5.1M357.2 126.6v2.6M367.4 126.6v2.6M32.2 157.1h45.7M32.2 146.9h45.7"/>
<path d="M32.2 149.5h45.7M32.2 152h45.7M67.7 144.4h10.2M67.7 141.9h10.2M118.5 157.1h33M118.5 154.6h33M118.5 146.9h12.7M118.5 149.5h12.7M118.5 144.4h12.7M118.5 141.9h12.7M118.5 159.6h2.5M217.6 141.9h2.5"/>
<path d="M324.2 141.9h2.5M65.2 180h12.7M65.2 174.9h12.7M65.2 172.3h12.7M65.2 169.8h12.7M65.2 164.7h12.7M65.2 167.3h12.7M65.2 177.4h12.7M65.2 162.2h12.7M118.5 180h12.7M118.5 174.9h12.7M118.5 172.3h12.7"/>
<path d="M118.5 169.8h12.7M118.5 164.7h12.7M118.5 167.3h12.7M118.5 177.4h12.7M118.5 162.2h12.7M151.5 180h40.7M151.5 174.9h40.7M151.5 177.4h40.7M176.9 164.7h15.3M179.5 169.8h12.7M179.5 167.3h12.7M217.6 164.7h5v2.6h10.2"/>
<path d="M217.6 169.8h15.2M232.8 172.3h-10.2v2.6h-5M232.8 174.9h-7.6v5.1h-7.6M250.6 164.7v2.6M250.6 174.9v2.5M260.7 164.7v2.6M260.7 174.9v2.5M273.4 180h25.4M273.4 174.9h25.4M273.4 177.4h25.4M283.6 164.7h15.2M286.1 169.8h12.7"/>
<path d="M286.1 167.3h12.7M324.2 169.8h15.2M324.2 164.7h5.1v2.6h10.1M339.4 174.9h-7.6v5.1h-7.6M339.4 172.3h-10.1v2.6h-5.1M357.2 164.7v2.6M357.2 174.9v2.5M367.4 162.2v5.1M367.4 174.9v2.5M65.2 182.5h12.7M118.5 182.5h12.7M151.5 182.5h40.7"/>
<path d="M217.6 190.1h2.5M273.4 182.5h25.4M324.2 190.1h2.5M199.8 215.5v12.7h5.1M202.3 215.5v10.1h2.6M227.7 215.5v12.7h-7.6M283.6 218h15.2M283.6 215.5h15.2M324.2 215.5h5.1v2.5h10.1M357.2 215.5v2.5M367.4 213v5M166.8 228.2v2.5"/>
<path d="M166.8 238.3v2.6M192.2 230.7h12.7M220.1 230.7h2.5v2.6M222.6 223.1v2.5h-2.5M273.4 230.7h25.4M273.4 225.6h25.4M273.4 228.2h25.4M273.4 233.3h25.4M283.6 220.6h15.2M324.2 220.6h15.2M339.4 225.6h-7.6v5.1h-7.6M339.4 223.1h-10.1v2.5h-5.1"/>
<path d="M357.2 225.6v2.6M367.4 225.6v2.6M146.4 258.7l-2.5 2.5M156.6 256.1v2.6M324.2 240.9h2.5M143.9 263.7h2.5v2.6M156.6 266.3v2.5"/>
</g>
<g font-size="3.7">
<text x="46" y="21.9">1</text>
<text x="93.5" y="21.9">2</text>
<text x="140.9" y="21.9">3</text>
<text x="188.3" y="21.9">4</text>
<text x="235.8" y="21.9">5</text>
<text x="283.3" y="21.9">6</text>
<text x="330.7" y="21.9">7</text>
<text x="378.2" y="21.9">8</text>
<text x="20.2" y="49.1">A</text>
<text x="403.6" y="49.1">A</text>
<text x="20.2" y="99.6">B</text>
<text x="403.6" y="99.6">B</text>
<text x="20.1" y="150.2">C</text>
<text x="403.5" y="150.2">C</text>
<text x="20.1" y="200.7">D</text>
<text x="403.5" y="200.7">D</text>
<text x="20.2" y="251.2">E</text>
<text x="403.6" y="251.2">E</text>
<text x="46" y="278.4">1</text>
<text x="93.5" y="278.4">2</text>
<text x="140.9" y="278.4">3</text>
<text x="188.3" y="278.4">4</text>
<text x="235.8" y="278.4">5</text>
<text x="283.3" y="278.4">6</text>
<text x="330.7" y="278.4">7</text>
<text x="378.2" y="278.4">8</text>
</g>
<g font-size="3.6">
<text x="363.6" y="263.7">MainBoardRev3</text>
<text x="363.3" y="274">Sheet:</text>
<text x="376.9" y="273.9">1/2</text>
<text x="5.8" y="296.2">06.06.2021 00:20 C:\Users\Thomas\Documents\GitHub\Roboterarm\Elektronik\Eagle\Rev3\MainBoardRev3.sch (Sheet: 1/2)</text>
</g>
<text font-size="3.2" x="363.6" y="268.8">14.04.2021 18:16</text>
<g font-size="2.5" fill="#808080">
<text x="258.8" y="60">+3V3</text>
<text x="365.5" y="60">+3V3</text>
<text x="194.7" y="64.9">B4</text>
<text x="248" y="62.5">+12V</text>
<text x="301.4" y="64.9">B7</text>
<text x="354.7" y="62.5">+12V</text>
<text x="251.7" y="72.8">C9</text>
<text x="262.3" y="72.9">C5</text>
<text x="358.4" y="72.8">C15</text>
<text x="368.9" y="72.9">C14</text>
<text x="248" y="86">GND</text>
<text x="258.2" y="86">GND</text>
<text x="354.7" y="86">GND</text>
<text x="364.8" y="86">GND</text>
<text x="225" y="91.9" transform="rotate(-90 225 91.9)">+12V</text>
<text x="331.7" y="91.9" transform="rotate(-90 331.7 91.9)">+12V</text>
<text x="222.6" y="101.2" transform="rotate(-90 222.6 101.2)">GND</text>
<text x="227.6" y="97.6" transform="rotate(-90 227.6 97.6)">+3V3</text>
<text x="329.3" y="101.2" transform="rotate(-90 329.3 101.2)">GND</text>
<text x="334.2" y="97.6" transform="rotate(-90 334.2 97.6)">+3V3</text>
<text x="194.7" y="103.8">STEPSTICK-TEST</text>
<text x="301.4" y="103.8">STEPSTICK-TEST</text>
<text x="194.7" y="113.2">B3</text>
<text x="248" y="110.7">+12V</text>
<text x="258.8" y="108.2">+3V3</text>
<text x="301.4" y="113.2">B6</text>
<text x="354.7" y="110.7">+12V</text>
<text x="365.5" y="108.2">+3V3</text>
<text x="251.7" y="121.1">C11</text>
<text x="262.3" y="121.2">C10</text>
<text x="358.4" y="121.1">C17</text>
<text x="368.9" y="121.2">C16</text>
<text x="123.6" y="126.6" transform="rotate(-90 123.6 126.6)">GND</text>
<text x="248" y="134.2">GND</text>
<text x="258.2" y="134.2">GND</text>
<text x="354.7" y="134.2">GND</text>
<text x="364.8" y="134.2">GND</text>
<text x="61.6" y="142.6">SCL1</text>
<text x="225" y="140.1" transform="rotate(-90 225 140.1)">+12V</text>
<text x="331.7" y="140.1" transform="rotate(-90 331.7 140.1)">+12V</text>
<text x="61.4" y="145.2">SDA1</text>
<text x="222.6" y="149.5" transform="rotate(-90 222.6 149.5)">GND</text>
<text x="227.6" y="145.8" transform="rotate(-90 227.6 145.8)">+3V3</text>
<text x="329.3" y="149.5" transform="rotate(-90 329.3 149.5)">GND</text>
<text x="334.2" y="145.8" transform="rotate(-90 334.2 145.8)">+3V3</text>
<text x="194.7" y="152">STEPSTICK-TEST</text>
<text x="301.4" y="152">STEPSTICK-TEST</text>
<text x="118.5" y="157.1">+3V3</text>
<text x="194.7" y="161.4">B2</text>
<text x="248" y="159">+12V</text>
<text x="258.8" y="159">+3V3</text>
<text x="301.4" y="161.4">B5</text>
<text x="354.7" y="159">+12V</text>
<text x="365.5" y="156.5">+3V3</text>
<text x="74.6" y="162.7" transform="rotate(-90 74.6 162.7)">GND</text>
<text x="251.7" y="169.3">C13</text>
<text x="262.3" y="169.4">C12</text>
<text x="358.4" y="169.3">C19</text>
<text x="368.9" y="169.4">C18</text>
<text x="248" y="182.5">GND</text>
<text x="258.2" y="182.5">GND</text>
<text x="354.7" y="182.5">GND</text>
<text x="364.8" y="182.5">GND</text>
<text x="225" y="188.4" transform="rotate(-90 225 188.4)">+12V</text>
<text x="331.7" y="188.4" transform="rotate(-90 331.7 188.4)">+12V</text>
<text x="222.6" y="197.7" transform="rotate(-90 222.6 197.7)">GND</text>
<text x="227.6" y="194.1" transform="rotate(-90 227.6 194.1)">+3V3</text>
<text x="329.3" y="197.7" transform="rotate(-90 329.3 197.7)">GND</text>
<text x="334.2" y="194.1" transform="rotate(-90 334.2 194.1)">+3V3</text>
<text x="194.7" y="200.3">STEPSTICK-TEST</text>
<text x="301.4" y="200.3">STEPSTICK-TEST</text>
<text x="60.1" y="207.9">GND</text>
<text x="95.7" y="205.4">GND</text>
<text x="354.7" y="209.8">+12V</text>
<text x="365.5" y="207.3">+3V3</text>
<text x="185" y="214.8">CS1,CS2,CS3,CS4,CS5,CS6,CS7,MISO,MOSI,SCK</text>
<text x="301.4" y="212.2">B1</text>
<text x="220.7" y="217.4">+3V3</text>
<text x="275.7" y="221.6">STEP7</text>
<text x="277.8" y="218.6">DIR7</text>
<text x="358.4" y="220.1">C07</text>
<text x="368.9" y="220.2">C06</text>
<text x="164.8" y="222.5">+3V3</text>
<text x="168.3" y="232.9">C8</text>
<text x="354.7" y="233.3">GND</text>
<text x="364.8" y="233.3">GND</text>
<text x="211.6" y="235.8">SV1</text>
<text x="220.1" y="238.3">GND</text>
<text x="331.7" y="239.1" transform="rotate(-90 331.7 239.1)">+12V</text>
<text x="164.2" y="246">GND</text>
<text x="334.2" y="244.9" transform="rotate(-90 334.2 244.9)">+3V3</text>
<text x="154.7" y="250.4">+3V3</text>
<text x="301.4" y="251">STEPSTICK-TEST</text>
<text x="329.3" y="248.5" transform="rotate(-90 329.3 248.5)">GND</text>
<text x="144.5" y="252.9">+3V3</text>
<text x="158.1" y="260.8">C20</text>
<text x="143.9" y="271.4">GND</text>
<text x="154.1" y="273.9">GND</text>
</g>
<g font-size="2.1" fill="#808080">
<text x="197" y="71.5">DIR</text>
<text x="197" y="69">EN(CFG6) M1B</text>
<text x="234.4" y="70.4">1</text>
<text x="303.7" y="71.5">DIR</text>
<text x="303.7" y="69">EN(CFG6) M1B</text>
<text x="341" y="70.4">1</text>
<text x="197" y="74.1">STEP</text>
<text x="208.4" y="74.1">M1A</text>
<text x="234.4" y="72.9">2</text>
<text x="234.4" y="75.5">3</text>
<text x="303.7" y="74.1">STEP</text>
<text x="315" y="74.1">M1A</text>
<text x="341" y="72.9">2</text>
<text x="341" y="75.5">3</text>
<text x="197" y="81.7">CFG1/SDI</text>
<text x="197" y="79.2">CFG0/SD0 M2A</text>
<text x="234.4" y="78">4</text>
<text x="303.7" y="81.7">CFG1/SDI</text>
<text x="303.7" y="79.2">CFG0/SD0 M2A</text>
<text x="341" y="78">4</text>
<text x="197" y="84.2">CFG2/SCK M2B</text>
<text x="197" y="86.8">CFG3/CS</text>
<text x="209.5" y="89.3">VM</text>
<text x="303.7" y="84.2">CFG2/SCK M2B</text>
<text x="303.7" y="86.8">CFG3/CS</text>
<text x="316.2" y="89.3">VM</text>
<text x="197" y="91.9">DIAG0</text>
<text x="197" y="94.4">DIAG1</text>
<text x="209" y="94.4">VIO</text>
<text x="303.7" y="91.9">DIAG0</text>
<text x="303.7" y="94.4">DIAG1</text>
<text x="315.7" y="94.4">VIO</text>
<text x="197" y="99.4">VREF</text>
<text x="208" y="99.4">GND</text>
<text x="303.7" y="99.4">VREF</text>
<text x="314.6" y="99.4">GND</text>
<text x="86.3" y="119.5" transform="rotate(-90 86.3 119.5)">VUSB</text>
<text x="106.6" y="118" transform="rotate(-90 106.6 118)">UD+</text>
<text x="109.1" y="117.5" transform="rotate(-90 109.1 117.5)">UD-</text>
<text x="111.7" y="117.9" transform="rotate(-90 111.7 117.9)">U5V</text>
<text x="197" y="119.8">DIR</text>
<text x="197" y="117.2">EN(CFG6) M1B</text>
<text x="234.4" y="118.7">1</text>
<text x="303.7" y="119.8">DIR</text>
<text x="303.7" y="117.2">EN(CFG6) M1B</text>
<text x="341" y="118.7">1</text>
<text x="85.3" y="124.8">VIN</text>
<text x="101.5" y="121.2" transform="rotate(-90 101.5 121.2)">UGND2</text>
<text x="104.1" y="121.2" transform="rotate(-90 104.1 121.2)">UGND1</text>
<text x="106.4" y="124.8">GND</text>
<text x="197" y="122.3">STEP</text>
<text x="208.4" y="122.3">M1A</text>
<text x="234.4" y="121.2">2</text>
<text x="234.4" y="123.7">3</text>
<text x="303.7" y="122.3">STEP</text>
<text x="315" y="122.3">M1A</text>
<text x="341" y="121.2">2</text>
<text x="341" y="123.7">3</text>
<text x="85.3" y="127.4">AGND</text>
<text x="85.3" y="129.9">3V3_LO</text>
<text x="106.4" y="127.4">0/RX</text>
<text x="106.6" y="129.9">1/TX</text>
<text x="197" y="129.9">CFG1/SDI</text>
<text x="197" y="127.4">CFG0/SD0 M2A</text>
<text x="234.4" y="126.3">4</text>
<text x="303.7" y="129.9">CFG1/SDI</text>
<text x="303.7" y="127.4">CFG0/SD0 M2A</text>
<text x="341" y="126.3">4</text>
<text x="85.3" y="132.5">23/A9</text>
<text x="85.3" y="135">22/A8</text>
<text x="85.3" y="137.5">21/A7</text>
<text x="101.9" y="137.5">4/CANRX</text>
<text x="102.1" y="135">3/CANTX</text>
<text x="109.9" y="132.5">2</text>
<text x="197" y="132.5">CFG2/SCK M2B</text>
<text x="197" y="135">CFG3/CS</text>
<text x="209.5" y="137.5">VM</text>
<text x="303.7" y="132.5">CFG2/SCK M2B</text>
<text x="303.7" y="135">CFG3/CS</text>
<text x="316.2" y="137.5">VM</text>
<text x="85.3" y="140.1">20/A6</text>
<text x="85.3" y="142.6">19/A5/SCL</text>
<text x="109.9" y="140.1">5</text>
<text x="109.9" y="142.6">6</text>
<text x="197" y="140.1">DIAG0</text>
<text x="197" y="142.6">DIAG1</text>
<text x="209" y="142.6">VIO</text>
<text x="303.7" y="140.1">DIAG0</text>
<text x="303.7" y="142.6">DIAG1</text>
<text x="315.7" y="142.6">VIO</text>
<text x="85.3" y="145.2">18/A4/SDA</text>
<text x="85.3" y="147.7">17/A3</text>
<text x="109.9" y="145.2">7</text>
<text x="109.9" y="147.7">8</text>
<text x="197" y="147.7">VREF</text>
<text x="208" y="147.7">GND</text>
<text x="303.7" y="147.7">VREF</text>
<text x="314.6" y="147.7">GND</text>
<text x="85.3" y="150.2">16/A2</text>
<text x="85.3" y="152.8">15/A1</text>
<text x="85.3" y="155.3">14/A0</text>
<text x="102.9" y="155.3">11/MOSI</text>
<text x="105.2" y="152.8">10/CS</text>
<text x="106.4" y="150.2">9/CS</text>
<text x="62.4" y="161.8">9</text>
<text x="85.3" y="157.9">13/SCK</text>
<text x="85.3" y="160.4">GND2</text>
<text x="102.7" y="157.9">12/MISO</text>
<text x="107.3" y="160.4">3V3</text>
<text x="62.4" y="166.9">7</text>
<text x="62.4" y="164.4">8</text>
<text x="85.3" y="162.9">A22/DAC1</text>
<text x="85.3" y="165.5">A21/DAC0</text>
<text x="108.7" y="162.9">24</text>
<text x="108.7" y="165.5">25</text>
<text x="197" y="165.5">EN(CFG6) M1B</text>
<text x="234.4" y="166.9">1</text>
<text x="303.7" y="165.5">EN(CFG6) M1B</text>
<text x="341" y="166.9">1</text>
<text x="62.4" y="172">5</text>
<text x="62.4" y="169.5">6</text>
<text x="85.3" y="168">39/A20</text>
<text x="85.3" y="170.6">38/A19</text>
<text x="85.3" y="173.1">37/A18</text>
<text x="108.7" y="168">26</text>
<text x="108.7" y="170.6">27</text>
<text x="108.7" y="173.1">28</text>
<text x="197" y="168">DIR</text>
<text x="197" y="170.6">STEP</text>
<text x="208.4" y="170.6">M1A</text>
<text x="234.4" y="169.5">2</text>
<text x="234.4" y="172">3</text>
<text x="303.7" y="168">DIR</text>
<text x="303.7" y="170.6">STEP</text>
<text x="315" y="170.6">M1A</text>
<text x="341" y="169.5">2</text>
<text x="341" y="172">3</text>
<text x="62.4" y="179.6">2</text>
<text x="62.4" y="177">3</text>
<text x="62.4" y="174.5">4</text>
<text x="85.3" y="175.6">36/A17</text>
<text x="85.3" y="178.2">35/A16</text>
<text x="108.7" y="175.6">29</text>
<text x="108.7" y="178.2">30</text>
<text x="197" y="178.2">CFG1/SDI</text>
<text x="197" y="175.6">CFG0/SD0 M2A</text>
<text x="234.4" y="174.5">4</text>
<text x="303.7" y="178.2">CFG1/SDI</text>
<text x="303.7" y="175.6">CFG0/SD0 M2A</text>
<text x="341" y="174.5">4</text>
<text x="62.4" y="182.1">1</text>
<text x="85.3" y="180.7">34/A15</text>
<text x="85.3" y="183.3">33/A14</text>
<text x="104.4" y="180.7">31/A12</text>
<text x="104.4" y="183.3">32/A13</text>
<text x="197" y="180.7">CFG2/SCK M2B</text>
<text x="197" y="183.3">CFG3/CS</text>
<text x="209.5" y="185.8">VM</text>
<text x="303.7" y="180.7">CFG2/SCK M2B</text>
<text x="303.7" y="183.3">CFG3/CS</text>
<text x="316.2" y="185.8">VM</text>
<text x="197" y="188.3">DIAG0</text>
<text x="197" y="190.9">DIAG1</text>
<text x="209" y="190.9">VIO</text>
<text x="303.7" y="188.3">DIAG0</text>
<text x="303.7" y="190.9">DIAG1</text>
<text x="315.7" y="190.9">VIO</text>
<text x="93.9" y="192.9" transform="rotate(-90 93.9 192.9)">RESET</text>
<text x="96.4" y="192.9" transform="rotate(-90 96.4 192.9)">PROG</text>
<text x="99" y="192.9" transform="rotate(-90 99 192.9)">GND3</text>
<text x="101.5" y="192.9" transform="rotate(-90 101.5 192.9)">3V3_2</text>
<text x="104.1" y="192.9" transform="rotate(-90 104.1 192.9)">VBAT</text>
<text x="197" y="196">VREF</text>
<text x="208" y="196">GND</text>
<text x="303.7" y="196">VREF</text>
<text x="314.6" y="196">GND</text>
<text x="303.7" y="218.8">DIR</text>
<text x="303.7" y="221.3">STEP</text>
<text x="303.7" y="216.3">EN(CFG6) M1B</text>
<text x="315" y="221.4">M1A</text>
<text x="341" y="217.7">1</text>
<text x="341" y="220.2">2</text>
<text x="206.4" y="225.3">1</text>
<text x="206.4" y="227.8">3</text>
<text x="217.3" y="225.3">2</text>
<text x="217.3" y="227.8">4</text>
<text x="303.7" y="226.4">CFG0/SD0 M2A</text>
<text x="341" y="222.8">3</text>
<text x="341" y="225.3">4</text>
<text x="206.4" y="230.4">5</text>
<text x="217.3" y="230.4">6</text>
<text x="303.7" y="228.9">CFG1/SDI</text>
<text x="303.7" y="231.5">CFG2/SCK M2B</text>
<text x="303.7" y="234">CFG3/CS</text>
<text x="303.7" y="239.1">DIAG0</text>
<text x="316.2" y="236.6">VM</text>
<text x="303.7" y="241.6">DIAG1</text>
<text x="315.7" y="241.6">VIO</text>
<text x="303.7" y="246.7">VREF</text>
<text x="314.6" y="246.7">GND</text>
<text x="141.2" y="263.4">1</text>
<text x="141.2" y="260.9">2</text>
</g>
<g font-size="1.8" fill="#808080">
<text x="169.9" y="68.7">ENABLE</text>
<text x="172.9" y="71.3">DIR1</text>
<text x="281.6" y="71.3">DIR4</text>
<text x="286.1" y="68.2">ENABLE</text>
<text x="171.3" y="73.8">STEP1</text>
<text x="280" y="73.8">STEP4</text>
<text x="152.5" y="78.1">MISO</text>
<text x="152.5" y="80.7">MOSI</text>
<text x="152.5" y="83.2">SCK</text>
<text x="274.4" y="78.1">MISO</text>
<text x="274.4" y="80.7">MOSI</text>
<text x="274.4" y="83.2">SCK</text>
<text x="152.5" y="85.8">CS1</text>
<text x="274.4" y="85.8">CS4</text>
<text x="175.2" y="119.5">DIR2</text>
<text x="182" y="116.5">ENABLE</text>
<text x="281.6" y="119.8">DIR5</text>
<text x="288.7" y="116.5">ENABLE</text>
<text x="173.6" y="121.8">STEP2</text>
<text x="280" y="121.8">STEP5</text>
<text x="34.7" y="131.7">CS1</text>
<text x="131.2" y="131.7">DIR1</text>
<text x="152.5" y="126.4">MISO</text>
<text x="152.5" y="128.9">MOSI</text>
<text x="152.5" y="131.4">SCK</text>
<text x="274.4" y="126.4">MISO</text>
<text x="274.4" y="128.9">MOSI</text>
<text x="274.4" y="131.4">SCK</text>
<text x="34.7" y="134.2">CS2</text>
<text x="34.7" y="136.8">CS3</text>
<text x="131.2" y="134.2">STEP1</text>
<text x="131.2" y="136.8">DIR2</text>
<text x="152.5" y="134">CS2</text>
<text x="274.4" y="134">CS5</text>
<text x="34.7" y="139.3">CS4</text>
<text x="131.2" y="141.9">DIR3</text>
<text x="131.2" y="139.3">STEP2</text>
<text x="34.7" y="146.9">CS5</text>
<text x="34.7" y="149.5">CS6</text>
<text x="131.2" y="146.9">DIR4</text>
<text x="131.2" y="149.5">STEP4</text>
<text x="131.2" y="144.4">STEP3</text>
<text x="34.7" y="152">CS7</text>
<text x="34.7" y="157.1">SCK</text>
<text x="131.2" y="162.2">DIR5</text>
<text x="131.2" y="164.7">STEP5</text>
<text x="131.2" y="167.3">DIR6</text>
<text x="175.2" y="167.8">DIR3</text>
<text x="182" y="164.7">ENABLE</text>
<text x="281.3" y="167.8">DIR6</text>
<text x="288.7" y="164.7">ENABLE</text>
<text x="131.2" y="169.8">STEP6</text>
<text x="131.2" y="172.3">DIR7</text>
<text x="173.6" y="170.3">STEP3</text>
<text x="279.5" y="170.3">STEP6</text>
<text x="131.2" y="174.9">STEP7</text>
<text x="131.2" y="177.4">ENABLE</text>
<text x="152.5" y="174.6">MISO</text>
<text x="152.5" y="177.2">MOSI</text>
<text x="152.5" y="179.7">SCK</text>
<text x="274.4" y="174.6">MISO</text>
<text x="274.4" y="177.2">MOSI</text>
<text x="274.4" y="179.7">SCK</text>
<text x="152.5" y="182.2">CS3</text>
<text x="274.4" y="182.2">CS6</text>
<text x="29.6" y="195.2" transform="rotate(-90 29.6 195.2)">CS1,CS2,CS3,CS4,CS5,CS6,CS7,MISO,MOSI,SCK</text>
<text x="286.1" y="215.5">ENABLE</text>
</g>
<g font-size="1.8">
<text x="250" y="72.9" transform="rotate(-90 250 72.9)">+</text>
<text x="356.6" y="72.9" transform="rotate(-90 356.6 72.9)">+</text>
<text x="250" y="121.2" transform="rotate(-90 250 121.2)">+</text>
<text x="356.6" y="121.2" transform="rotate(-90 356.6 121.2)">+</text>
<text x="250" y="169.4" transform="rotate(-90 250 169.4)">+</text>
<text x="356.6" y="169.4" transform="rotate(-90 356.6 169.4)">+</text>
<text x="356.6" y="220.2" transform="rotate(-90 356.6 220.2)">+</text>
</g>
<g font-size="1.4" fill="#808080">
<text x="250.2" y="80" transform="rotate(-90 250.2 80)">100uF</text>
<text x="260.2" y="79.6" transform="rotate(-90 260.2 79.6)">100nF</text>
<text x="356.8" y="80" transform="rotate(-90 356.8 80)">100uF</text>
<text x="366.9" y="79.6" transform="rotate(-90 366.9 79.6)">100nF</text>
<text x="250.2" y="128.3" transform="rotate(-90 250.2 128.3)">100uF</text>
<text x="260.2" y="127.8" transform="rotate(-90 260.2 127.8)">100nF</text>
<text x="356.8" y="128.3" transform="rotate(-90 356.8 128.3)">100uF</text>
<text x="366.9" y="127.8" transform="rotate(-90 366.9 127.8)">100nF</text>
<text x="146.4" y="154.3">MOSI</text>
<text x="146.4" y="156.8">MISO</text>
<text x="133.7" y="180">BUTTONSTATE</text>
<text x="250.2" y="176.5" transform="rotate(-90 250.2 176.5)">100uF</text>
<text x="260.2" y="176.1" transform="rotate(-90 260.2 176.1)">100nF</text>
<text x="356.8" y="176.5" transform="rotate(-90 356.8 176.5)">100uF</text>
<text x="366.9" y="176.1" transform="rotate(-90 366.9 176.1)">100nF</text>
<text x="134" y="183">SHUTDOWN</text>
<text x="356.8" y="227.3" transform="rotate(-90 356.8 227.3)">100uF</text>
<text x="366.9" y="226.9" transform="rotate(-90 366.9 226.9)">100nF</text>
<text x="185.2" y="231.2">SPIRESET</text>
<text x="156.1" y="267.5" transform="rotate(-90 156.1 267.5)">100nF</text>
</g>
</svg>
